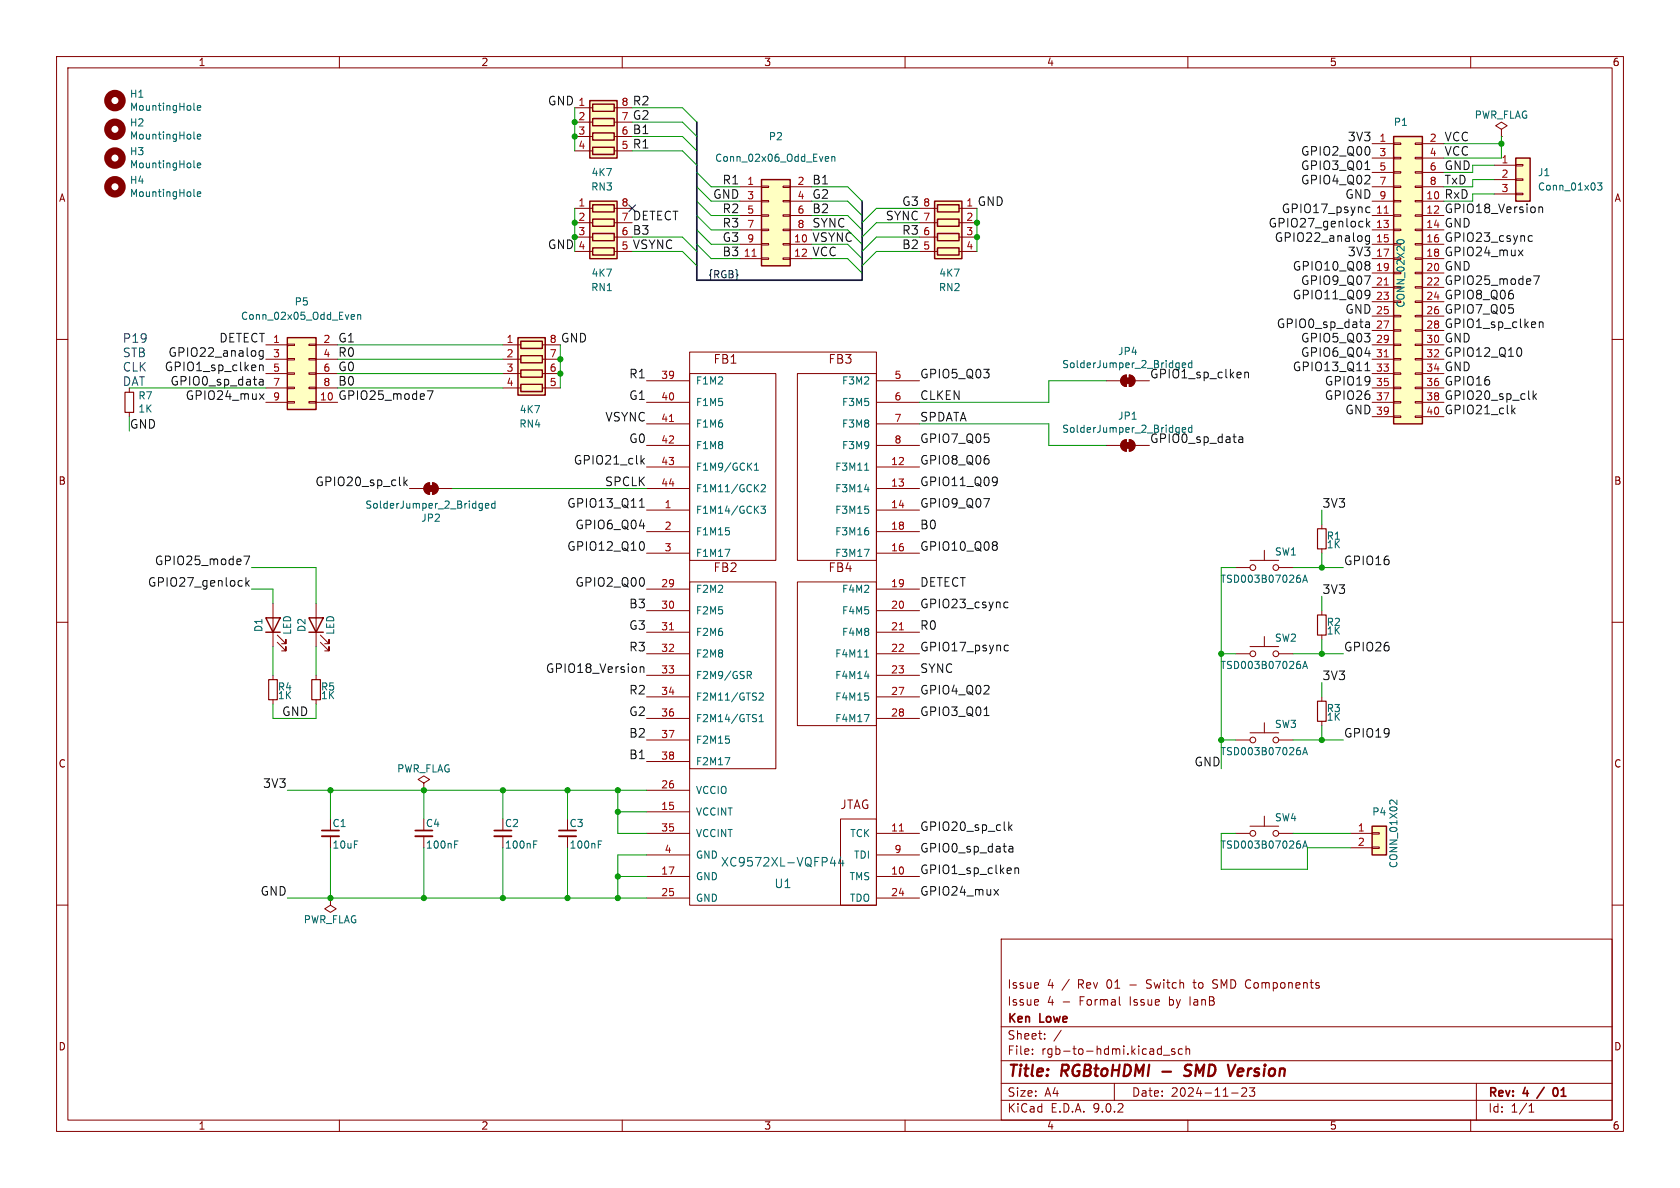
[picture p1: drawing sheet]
<svg xmlns="http://www.w3.org/2000/svg" width="297mm" height="210mm" viewBox="0 0 297 210" stroke-linecap="round" stroke-linejoin="round" font-family="sans-serif">
<g fill="none" stroke="#840000" stroke-width=".18">
<path d="M10 10h277v190h-277zM12 12h273v186h-273zM60 10v2M110 10v2M160 10v2M210 10v2M260 10v2M10 60h2M285 60h2M10 110h2M285 110h2M100.3 147.8v2.1"/>
<path d="M10 160h2M177 166h108v32h-108zM198 177.6l.1 .1M210.9 173.7h.6M214.4 174.6l.6 .1M214.7 173.2l-.3 .3 .1 .3 .2 .1M285 160h2M60 198v2M110 198v2M160 198v2M177 194.5h108M177 191.5h108"/>
<path d="M177 187.5h108M177 181.5h108M182.5 186.3v.1M182.5 185.5v.1M184.7 183.6v.1M184.7 182.8v.1M187.6 182.1l-1.3 2M197 191.5v3M205.2 185.4l.1 .1M205.3 184.9v1.5M205.3 186.3l-.1 .1M205.7 186.5h1.1"/>
<path d="M207.7 185.5l-.4-.1-.2 .2 .1 .2 .5 .2v.3h-.6M209 185.5l-.4-.1-.3 .3v.4l.2 .2h.5M209.7 185.5l.2-.1 .3 .1 .1 .9M209.7 184.9v1.5M210 198v2M217.7 193.2h1.2M219.5 192.4l.6-.1 .2 .1 .1 .3-.9 1.1h.9M220.9 192.3h.9l-.5 .6 .4 .1v.7l-.2 .1h-.4l-.2-.1M260 198v2M261 191.5v6.5M270.3 196.6h.9M270.3 195.5l.4-.4v1.5"/>
</g>
<path d="M98.8 146.8h3.1M273 192.2l-1.3 1.9M275.3 192.4l-.2-.1a.81 .81 0 0 0-.6 .6 .81 .81 0 0 0 .3 .8l.3 .1 .2-.2" fill="none" stroke="#840000" stroke-width=".3"/>
<path d="M205.5 189.4h1.5M210.4 190a.85 .85 0 0 1-1.1 .1M210.4 188.2l-.7 .1a.46 .46 0 0 0-.2 .5 .46 .46 0 0 0 .3 .4l.6 .2M218.4 188.2l-.9 2M219.2 188.9l-.3 .3-.1 .7 .2 .3h.4M219.8 189.4l-1 .1" fill="none" stroke="#840000" stroke-width=".4"/>
<path d="M98.8 147.8h3.1" fill="none" stroke="#840000" stroke-width=".33"/>
<path d="M105.8 149.3h.4M105.8 148.7h.6" fill="none" stroke="#006464" stroke-width=".18"/>
<path d="M104.3 35.6h4.8v10.1h-4.8z" fill="#ffffc2"/>
<path d="M104.3 35.6h4.8v10.1h-4.8zM104.8 36.2h3.8v1.3h-3.8zM104.8 38.7h3.8v1.3h-3.8zM104.8 41.3h3.8v1.2h-3.8zM104.8 43.8h3.8v1.3h-3.8z" fill="none" stroke="#840000" stroke-width=".25"/>
<g fill="none" stroke="#840000" stroke-width=".18">
<path d="M101.6 36.8h3.2M101.6 39.4h3.2M108.6 36.8h3.2M108.6 39.4h3.2M101.6 41.9h3.2M101.6 44.5h3.2M108.6 41.9h3.2M108.6 44.5h3.2M22.9 68.6v.7M22.9 72.9v.8M74.9 138.4l1-.6-1-.6-1 .6 1 .6v1.3M74.9 139.7h.1"/>
<path d="M58.4 147.8v2.1M74.9 147.8v2.1M218.4 147.3h2.6M221 146.1h5.1M223.5 144.3v1.8M226.1 147.3h2.5"/>
<circle cx="221.5" cy="147.3" r=".51"/>
<circle cx="225.6" cy="147.3" r=".51"/>
</g>
<path d="M56.9 146.8h3M73.4 146.8h3.1" fill="none" stroke="#840000" stroke-width=".3"/>
<path d="M56.9 147.8h3M73.4 147.8h3.1" fill="none" stroke="#840000" stroke-width=".33"/>
<path d="M80.4 149.3h.4M80.4 148.7h.6M230.3 149.9l.4-1.2 .4 1.2M230.4 149.6h.6" fill="none" stroke="#006464" stroke-width=".18"/>
<path d="M22.1 69.3h1.5v3.6h-1.5z" fill="none" stroke="#840000" stroke-width=".2"/>
<path d="M242.6 146.1h2.5v5h-2.5z" fill="#ffffc2"/>
<path d="M242.6 146.1h2.5v5h-2.5z" fill="none" stroke="#840000" stroke-width=".25"/>
<path d="M238.8 147.3h3.8M238.8 149.9h3.8M242.6 147.2h1.2v.2h-1.2zM242.6 149.7h1.2v.3h-1.2z" fill="none" stroke="#840000" stroke-width=".18"/>
<path d="M247 141.4v.8l-.9-.8-.4 .1v.5" fill="none" stroke="#006464" stroke-width=".18"/>
<path d="M246.4 24.1h5.1v50.8h-5.1z" fill="#ffffc2"/>
<path d="M246.4 24.1h5.1v50.8h-5.1z" fill="none" stroke="#840000" stroke-width=".25"/>
<g fill="none" stroke="#840000" stroke-width=".18">
<path d="M242.6 25.4h3.8M242.6 27.9h3.8M242.6 30.5h3.8M242.6 33h3.8M242.6 35.6h3.8M242.6 38.1h3.8M246.4 25.3h1.2v.2h-1.2zM246.4 27.8h1.2v.3h-1.2zM246.4 30.4h1.2v.2h-1.2zM246.4 32.9h1.2v.2h-1.2zM246.4 35.4h1.2v.3h-1.2zM246.4 38h1.2v.2h-1.2z"/>
<path d="M250.2 25.3h1.3v.2h-1.3zM250.2 27.8h1.3v.3h-1.3zM250.2 30.4h1.3v.2h-1.3zM250.2 32.9h1.3v.2h-1.3zM250.2 35.4h1.3v.3h-1.3zM250.2 38h1.3v.2h-1.3zM251.5 25.4h3.8M251.5 27.9h3.8M251.5 30.5h3.8M251.5 33h3.8M251.5 35.6h3.8M251.5 38.1h3.8"/>
<path d="M265.4 22.9l1-.7-1-.6-1 .6 1 .7v1.2M265.4 24.1h.1M242.6 40.6h3.8M242.6 43.2h3.8M242.6 45.7h3.8M242.6 48.3h3.8M242.6 50.8h3.8M242.6 53.3h3.8M242.6 55.9h3.8M242.6 58.4h3.8M246.4 40.5h1.2v.3h-1.2zM246.4 43.1h1.2v.2h-1.2z"/>
<path d="M246.4 45.6h1.2v.2h-1.2zM246.4 48.1h1.2v.3h-1.2zM246.4 50.7h1.2v.2h-1.2zM246.4 53.2h1.2v.3h-1.2zM246.4 55.8h1.2v.2h-1.2zM246.4 58.3h1.2v.2h-1.2zM250.2 40.5h1.3v.3h-1.3zM250.2 43.1h1.3v.2h-1.3zM250.2 45.6h1.3v.2h-1.3zM250.2 48.1h1.3v.3h-1.3zM250.2 50.7h1.3v.2h-1.3zM250.2 53.2h1.3v.3h-1.3z"/>
<path d="M250.2 55.8h1.3v.2h-1.3zM250.2 58.3h1.3v.2h-1.3zM251.5 40.6h3.8M251.5 43.2h3.8M251.5 45.7h3.8M251.5 48.3h3.8M251.5 50.8h3.8M251.5 53.3h3.8M251.5 55.9h3.8M251.5 58.4h3.8M114.3 71.1h7.6M114.3 67.3h7.6"/>
<path d="M114.3 74.9h7.6M114.3 78.7h7.6M121.9 62.2h33v97.8h-33zM121.9 66h15.3v33.1h-15.3zM141 66h13.9v33.1h-13.9zM154.9 71.1h7.7M154.9 67.3h7.7M154.9 74.9h7.7M154.9 78.7h7.7M195.6 78.7h2.5M198.4 78l.7-.3v2.1a1.02 1.02 0 0 1-.9-.7 1.02 1.02 0 0 1 .2-1.1zM199.6 77.7a1.02 1.02 0 0 1 1.1 1 1.02 1.02 0 0 1-1.1 1.1z"/>
<path d="M200.7 78.7h2.5M242.6 61h3.8M242.6 63.5h3.8M242.6 66h3.8M242.6 68.6h3.8M242.6 71.1h3.8M242.6 73.7h3.8M246.4 60.8h1.2v.3h-1.2zM246.4 63.4h1.2v.2h-1.2zM246.4 65.9h1.2v.3h-1.2zM246.4 68.5h1.2v.2h-1.2zM246.4 71h1.2v.2h-1.2z"/>
<path d="M246.4 73.5h1.2v.3h-1.2zM250.2 60.8h1.3v.3h-1.3zM250.2 63.4h1.3v.2h-1.3zM250.2 65.9h1.3v.3h-1.3zM250.2 68.5h1.3v.2h-1.3zM250.2 71h1.3v.2h-1.3zM250.2 73.5h1.3v.3h-1.3zM251.5 61h3.8M251.5 63.5h3.8M251.5 66h3.8M251.5 68.6h3.8M251.5 71.1h3.8"/>
<path d="M251.5 73.7h3.8M72.4 86.4h2.5M75.2 85.6l.7-.3v2.1a1.02 1.02 0 0 1-.9-.7 1.02 1.02 0 0 1 .2-1.1zM76.5 85.3a1.02 1.02 0 0 1 1 1.1 1.02 1.02 0 0 1-1 1zM77.5 86.4h2.5M114.3 86.4h7.6M114.3 82.6h7.6M114.3 90.2h7.6M114.3 94h7.6M114.3 97.8h7.6M154.9 86.4h7.7M154.9 82.6h7.7"/>
<path d="M154.9 90.2h7.7M154.9 94h7.7M154.9 97.8h7.7M114.3 104.1h7.6M114.3 108h7.6M114.3 111.8h7.6M114.3 115.6h7.6M114.3 119.4h7.6M121.9 102.9h15.3v33h-15.3zM141 102.9h13.9v25.4h-13.9zM154.9 104.1h7.7M154.9 108h7.7"/>
<path d="M154.9 111.8h7.7M154.9 115.6h7.7M154.9 119.4h7.7M114.3 123.2h7.6M114.3 127h7.6M114.3 130.8h7.6M114.3 134.6h7.6M114.3 139.7h7.6M154.9 123.2h7.7M154.9 127h7.7M233.7 123.2v.8M233.7 127.5v.8"/>
<path d="M114.3 143.5h7.6M114.3 147.3h7.6M114.3 151.1h7.6M114.3 154.9h7.6M114.3 158.8h7.6M148.6 144.8h6.3v15.2h-6.3zM154.9 147.3h7.7M154.9 151.1h7.7M154.9 154.9h7.7M154.9 158.8h7.7"/>
</g>
<path d="M244.7 37.7h.7M244.7 50.4h.7M118.4 74.5h.7M244.7 63.1h.7M118.4 111.3h.7M159 111.3h.7M159 146.9h.7" fill="none" stroke="#a90000" stroke-width=".18"/>
<g fill="none" stroke="#006464" stroke-width=".18">
<path d="M247 42.7a.79 .79 0 0 1 1.2 0M208.1 75.6h.4M208.5 75.6v1M209 76l.6-.1-.1-.3h-.4l-.1 .6M210.7 75.6h-.5l-.1 .6M210.7 75.2v1.2M84.9 89h.4M85.3 89v1l-.3 .3M85.3 89.8h-.4M85.8 89.4l.6-.1v-.3h-.4l-.2 .2 .1 .6h.5M87.5 89h-.4l-.2 .2 .1 .6h.5M87.5 88.6v1.2"/>
<path d="M128.2 97.1h.8l-.5 1.3M133.4 83.1h.7M133.4 82.2l.3-.3v1.2M134.5 89.5h.8l-.4 .5 .4 .1v.5l-.2 .1-.6-.1M134.6 85.8l.5-.1 .2 .3-.8 .9h.8M152.8 97.1h.8l-.5 1.3M152.9 83.1h.7M152.9 86.5h.7M132.1 118.7h.5l.2 .2-.1 .4-.6 .1M132.4 119.4l.4 .6M152.9 116.1h.7M152.9 119.5h.7"/>
<path d="M128.2 133.9h.8l-.5 1.3M134.2 122.6l.5-.1 .2 .4-.7 .9h.7M134.2 127.6h.7M134.2 126.7l.4-.4v1.3M152.8 126.3h.8l-.5 1.3M147.2 151.5l-.4 1.1h1M147.5 152.1v1M148.6 151.5l-.3 1.1h.9M149 152.1v1"/>
</g>
<path d="M232.9 124h1.5v3.5h-1.5z" fill="none" stroke="#840000" stroke-width=".2"/>
<g fill="#840000" stroke="#840000" stroke-width=".18">
<path d="M75.7 85.9h1v1h-1z"/>
<path d="M75.2 85.6l.7-.3v2.1a1.02 1.02 0 0 1-.9-.7 1.02 1.02 0 0 1 .2-1.1z"/>
<path d="M76.5 85.3a1.02 1.02 0 0 1 1 1.1 1.02 1.02 0 0 1-1 1z"/>
<path d="M198.9 78.2h1v1h-1z"/>
<path d="M199.6 77.7a1.02 1.02 0 0 1 1.1 1 1.02 1.02 0 0 1-1.1 1.1z"/>
<path d="M198.4 78l.7-.3v2.1a1.02 1.02 0 0 1-.9-.7 1.02 1.02 0 0 1 .2-1.1z"/>
</g>
<path d="M268 27.9h2.5v7.7h-2.5z" fill="#ffffc2"/>
<path d="M268 27.9h2.5v7.7h-2.5z" fill="none" stroke="#840000" stroke-width=".25"/>
<g fill="none" stroke="#840000" stroke-width=".18">
<path d="M264.2 29.2h3.8M264.2 31.8h3.8M264.2 34.3h3.8M268 29.1h1.2v.2h-1.2zM268 31.6h1.2v.3h-1.2zM268 34.2h1.2v.2h-1.2zM233.7 108v.7M233.7 112.3v.7M218.4 130.8h2.6M221 129.5h5.1M223.5 127.8v1.7M226.1 130.8h2.5"/>
<path d="M88.9 147.8v2.1"/>
<circle cx="221.5" cy="130.8" r=".51"/>
<circle cx="225.6" cy="130.8" r=".51"/>
</g>
<path d="M282.4 32.3h.8l-.4 .5 .3 .1v.6l-.1 .1-.6-.1M230.3 133.4l.4-1.2 .4 1.2M230.4 133.1h.6M94.3 149.3h.5M94.3 148.7h.6" fill="none" stroke="#006464" stroke-width=".18"/>
<path d="M232.9 108.7h1.5v3.6h-1.5z" fill="none" stroke="#840000" stroke-width=".2"/>
<path d="M87.4 146.8h3" fill="none" stroke="#840000" stroke-width=".3"/>
<path d="M87.4 147.8h3" fill="none" stroke="#840000" stroke-width=".33"/>
<path d="M165.2 35.6h4.9v10.1h-4.9z" fill="#ffffc2"/>
<path d="M165.2 35.6h4.9v10.1h-4.9zM165.7 36.2h3.8v1.3h-3.8zM165.7 38.7h3.8v1.3h-3.8zM165.7 41.3h3.8v1.2h-3.8zM165.7 43.8h3.8v1.3h-3.8z" fill="none" stroke="#840000" stroke-width=".25"/>
<path d="M162.6 36.8h3.1M162.6 39.4h3.1M169.5 36.8h3.2M169.5 39.4h3.2M162.6 41.9h3.1M162.6 44.5h3.1M169.5 41.9h3.2M169.5 44.5h3.2" fill="none" stroke="#840000" stroke-width=".18"/>
<path d="M91.6 59.7h4.8v10.2h-4.8z" fill="#ffffc2"/>
<path d="M91.6 59.7h4.8v10.2h-4.8zM92.1 60.3h3.8v1.3h-3.8zM92.1 62.9h3.8v1.2h-3.8zM92.1 65.4h3.8v1.3h-3.8zM92.1 67.9h3.8v1.3h-3.8z" fill="none" stroke="#840000" stroke-width=".25"/>
<path d="M88.9 61h3.2M88.9 63.5h3.2M88.9 66h3.2M88.9 68.6h3.2M95.9 61h3.2M95.9 63.5h3.2M95.9 66h3.2M95.9 68.6h3.2M195.6 67.3h2.5M198.4 66.6l.7-.3v2a1.02 1.02 0 0 1-.9-.6 1.02 1.02 0 0 1 .2-1.1zM199.6 66.3a1.02 1.02 0 0 1 1.1 1 1.02 1.02 0 0 1-1.1 1zM200.7 67.3h2.5" fill="none" stroke="#840000" stroke-width=".18"/>
<g fill="#840000" stroke="#840000" stroke-width=".18">
<path d="M198.9 66.8h1v1h-1z"/>
<path d="M199.6 66.3a1.02 1.02 0 0 1 1.1 1 1.02 1.02 0 0 1-1.1 1z"/>
<path d="M198.4 66.6l.7-.3v2a1.02 1.02 0 0 1-.9-.6 1.02 1.02 0 0 1 .2-1.1z"/>
</g>
<path d="M208.1 64.1l.4 .1M208.5 64.1v1.1M209 64.6l.6-.2-.1-.2h-.4l-.1 .6M210.7 64.2h-.5l-.1 .6M210.7 63.7v1.3" fill="none" stroke="#006464" stroke-width=".18"/>
<path d="M104.3 17.8h4.8v10.1h-4.8z" fill="#ffffc2"/>
<path d="M104.3 17.8h4.8v10.1h-4.8zM104.8 18.4h3.8v1.3h-3.8zM104.8 21h3.8v1.2h-3.8zM104.8 23.5h3.8v1.3h-3.8zM104.8 26h3.8v1.3h-3.8z" fill="none" stroke="#840000" stroke-width=".25"/>
<g fill="none" stroke="#840000" stroke-width=".18">
<path d="M101.6 19.1h3.2M108.6 19.1h3.2M101.6 21.6h3.2M101.6 24.1h3.2M101.6 26.7h3.2M108.6 21.6h3.2M108.6 24.1h3.2M108.6 26.7h3.2M221 99.1h5.1M223.5 97.3v1.8M233.7 92.7v.8M233.7 97v.8"/>
<path d="M218.4 100.3h2.6M226.1 100.3h2.5M58.4 158.8v1.2l1 .7-1 .6-1-.6 1-.7M58.4 158.8h.1"/>
<circle cx="221.5" cy="100.3" r=".51"/>
<circle cx="225.6" cy="100.3" r=".51"/>
</g>
<path d="M232.9 93.5h1.5v3.5h-1.5z" fill="none" stroke="#840000" stroke-width=".2"/>
<path d="M230.3 102.9l.4-1.2 .4 1.2M230.4 102.6h.6" fill="none" stroke="#006464" stroke-width=".18"/>
<path d="M50.8 59.7h5.1v12.7h-5.1z" fill="#ffffc2"/>
<path d="M50.8 59.7h5.1v12.7h-5.1zM47 109.2h2.5l-1.2 2.6zM47 111.8h2.5M54.6 109.2h2.5l-1.2 2.6zM54.6 111.8h2.5" fill="none" stroke="#840000" stroke-width=".25"/>
<g fill="none" stroke="#840000" stroke-width=".18">
<path d="M47 61h3.8M47 63.5h3.8M47 66h3.8M47 68.6h3.8M47 71.1h3.8M50.8 60.8h1.3v.3h-1.3zM50.8 63.4h1.3v.2h-1.3zM50.8 65.9h1.3v.3h-1.3zM50.8 68.5h1.3v.2h-1.3zM50.8 71h1.3v.2h-1.3zM54.6 60.8h1.3v.3h-1.3zM54.6 63.4h1.3v.2h-1.3z"/>
<path d="M54.6 65.9h1.3v.3h-1.3zM54.6 68.5h1.3v.2h-1.3zM54.6 71h1.3v.2h-1.3zM55.9 61h3.8M55.9 63.5h3.8M55.9 66h3.8M55.9 68.6h3.8M55.9 71.1h3.8M48.3 106.7v7.6M48.3 119.4v.7M49 113.5l1.5 1.6v-.8v.8h-.7M49 112.3l1.5 1.5v-.8v.8h-.7"/>
<path d="M55.9 106.7v7.6M55.9 119.4v.7M56.6 113.5l1.6 1.6v-.8v.8h-.8M56.6 112.3l1.6 1.5v-.8v.8h-.8M218.4 115.6h2.6M221 114.3h5.1M223.5 112.5v1.8M226.1 115.6h2.5M48.3 123.7v.8M55.9 123.7v.8"/>
<circle cx="221.5" cy="115.6" r=".51"/>
<circle cx="225.6" cy="115.6" r=".51"/>
</g>
<g fill="none" stroke="#006464" stroke-width=".18">
<path d="M34.3 19.3l.2 .2M34.9 19.1l.6-.1-.1-.3h-.3l-.2 .1v.6h.5M34.3 29.5l.2 .2M34.3 24.4l.2 .2M34.3 34.6l.2 .1M34.9 29.2l.6-.1-.1-.2-.3-.1-.2 .2v.6h.5M34.9 24.2l.6-.2-.1-.2-.3-.1-.2 .2v.6h.5M34.9 34.3l.6-.1-.1-.2-.3-.1-.2 .2v.6h.5M62.3 55.6l.3 .1 .1 .2-.6 .1M62.6 56.4l-.3 .1M63.2 55.7l.2-.1 .3 .1 .1 .8M63.2 55.6v.9"/>
<path d="M230.3 118.2l.4-1.3 .4 1.3M230.4 117.8h.6"/>
</g>
<g fill="none" stroke="#840000" stroke-width="1.3">
<circle cx="20.3" cy="17.8" r="1.27"/>
<circle cx="20.3" cy="27.9" r="1.27"/>
<circle cx="20.3" cy="22.9" r="1.27"/>
<circle cx="20.3" cy="33" r="1.27"/>
</g>
<path d="M47.5 120.1h1.5v3.6h-1.5zM55.1 120.1h1.5v3.6h-1.5z" fill="none" stroke="#840000" stroke-width=".2"/>
<path d="M134.6 31.8h5.1v15.2h-5.1z" fill="#ffffc2"/>
<path d="M134.6 31.8h5.1v15.2h-5.1z" fill="none" stroke="#840000" stroke-width=".25"/>
<g fill="none" stroke="#840000" stroke-width=".18">
<path d="M130.8 33h3.8M130.8 35.6h3.8M130.8 38.1h3.8M134.6 32.9h1.3v.2h-1.3zM134.6 35.4h1.3v.3h-1.3zM134.6 38h1.3v.2h-1.3zM138.4 32.9h1.3v.2h-1.3zM138.4 35.4h1.3v.3h-1.3zM138.4 38h1.3v.2h-1.3zM139.7 33h3.8M139.7 35.6h3.8M139.7 38.1h3.8"/>
<path d="M130.8 40.6h3.8M130.8 43.2h3.8M130.8 45.7h3.8M134.6 40.5h1.3v.3h-1.3zM134.6 43.1h1.3v.2h-1.3zM134.6 45.6h1.3v.2h-1.3zM138.4 40.5h1.3v.3h-1.3zM138.4 43.1h1.3v.2h-1.3zM138.4 45.6h1.3v.2h-1.3zM139.7 40.6h3.8M139.7 43.2h3.8M139.7 45.7h3.8"/>
</g>
<path d="M133 45.3h.7" fill="none" stroke="#a90000" stroke-width=".18"/>
<path d="M146.1 27.7h.3l.1 .3-.6 .1M146.4 28.5h-.3M147 27.8l.2-.1h.3l.1 .8M147 27.7v.8" fill="none" stroke="#006464" stroke-width=".18"/>
<g fill="none" stroke="#0f0f0f" stroke-width=".18">
<path d="M241.3 30h.9M241.6 38.6v1.5M241.6 37.5h.6M241.6 36.6h.6M241.7 39.6l.5 .5M242.2 39.1l-.6 .6M272.1 36.7l.2-.1h.3l.1 1M272.1 36.6v1M241.5 57h.5l.1 .9M241.5 57.8h.6M241.5 43.1l.1 .1M241.9 46.2l.3 .3-.3 .4 .2 .1 .1 .5-.3 .3"/>
<path d="M242.1 51.5a1.28 1.28 0 0 1-.1 1.2M242.1 41.7v1.2l-.3 .3M242.1 57.3l-.6 .1M242.1 41.7h-.4l-.3 .2v.5l.1 .2h.6M242.2 52l-.3 .3M268.4 44.2l.8 1M269.2 44.2l-.8 1M270.2 42.5l.3 .2 .4-.1M270.9 41.7h-.4l-.3 .1M271.1 48.8h1l-.6 1.5M272.1 57l.3-.1 .3 .1 .1 .9M272.1 56.9v1"/>
<path d="M45.9 64.7l.2-.2 .4 .1v.9M45.9 67.1h.6v1M45.9 68h.6M45.9 64.5v1M45.9 69.6l.8 1M46.5 62v1.2l-.3 .3-.3-.1M46.5 67.4l-.6 .2M46.5 62h-.4l-.3 .3v.4l.1 .2h.6M46.7 69.6l-.8 1M75.5 69.1h1.1l-.7 1.5M219 77.3h.6l.1 .9M219 78.2h.7"/>
<path d="M219.7 77.6l-.7 .1M220.1 65.8v1M220.1 65.9l.2-.1 .3 .1 .1 .9M241.3 65.5h.9M241.6 64.2l.1-.2v1.5M267.4 72.6l.5 .6M267.9 72.1l-.6 .6M268.7 61.5a.95 .95 0 0 1 0 1.5M271 69.1v1.5M271.2 70l.4 .6M271.6 69.6l-.6 .6M43.1 98.3h1l-.6 1.5"/>
<path d="M71.4 84.3v1.6M71.6 85.3l.4 .6M72 84.8l-.6 .6M113 89.7h.9M113.3 88.4l.2-.3v1.6M113.5 81.5l.4 .5M113.7 95.8l.2 .5-.2 .9M113.9 81l-.6 .6M173.9 88.1h1l-.6 1.6M176 84.3l.2 .2a1.24 1.24 0 0 1-.2 1.3M176 95.8l.3 .2-.3 .4 .2 .2 .1 .4-.3 .3M176.3 85l-.3 .3"/>
<path d="M43.5 102.1v1.5M43.6 103.1l.5 .5M44.1 102.6l-.6 .6M113.2 117.9v1M113.2 118l.2-.1h.4v1M177.5 107.3l.3 .1h.4M177.6 114.9l.2 .2 .5-.1M178.2 106.5l-.4-.1-.3 .2M178.3 114.1l-.5-.1-.2 .2M174 126.5h.9M175.7 157.2l.8 1M176.5 157.2l-.8 1"/>
<path d="M178.3 145.3v1.5M178.4 149.7h.6l.1 .9M178.4 150.6h.7M178.5 146.2l.4 .6M178.9 145.8l-.6 .6M179.1 150l-.7 .1M179.4 153.4v1M179.4 153.6l.2-.2 .4 .1 .1 .9"/>
</g>
<path d="M123.2 21.6v27.9h29.2v-13.9" fill="none" stroke="#000084" stroke-width=".3"/>
<g fill="none" stroke="#009600" stroke-width=".18">
<path d="M101.6 19.1v7.6M111.8 19.1h8.8l2.6 2.5M101.6 36.8v5.1M111.8 21.6h8.8l2.6 2.5M111.8 24.1h8.8l2.6 2.6M111.8 26.7h8.8l2.6 2.5M123.2 38.1l2.5 2.5h5.1M123.2 35.6l2.5 2.5h5.1M123.2 33l2.5 2.6h5.1M123.2 30.5l2.5 2.5h5.1M143.5 38.1h6.4l2.5 2.5M143.5 35.6h6.4l2.5 2.5"/>
<path d="M143.5 33h6.4l2.5 2.6M162.6 39.4h-7.7l-2.5 2.5M162.6 36.8h-7.7l-2.5 2.6M172.7 36.8v7.7M255.3 25.4h10.1M255.3 30.5h5M260.3 29.2h3.9M264.2 34.3h-3.9v1.3h-5M264.2 31.8h-3.9v1.2h-5M265.4 24.1v3.8h-10.1M111.8 44.5h8.8l2.6 2.5M111.8 41.9h8.8l2.6 2.6"/>
<path d="M123.2 40.6l2.5 2.6h5.1M123.2 43.2l2.5 2.5h5.1M143.5 40.6h6.4l2.5 2.6M143.5 43.2h6.4l2.5 2.5M143.5 45.7h6.4l2.5 2.6M162.6 44.5h-7.7l-2.5 2.5M162.6 41.9h-7.7l-2.5 2.6M22.9 68.6h24.1M59.7 61h29.2M59.7 63.5h29.2M59.7 68.6h29.2M59.7 66h29.2"/>
<path d="M99.1 61v7.6M162.6 74.9h22.8v3.8h10.2M195.6 67.3h-10.2v3.8h-22.8M80 86.4h34.3M233.7 90.2v2.5M233.7 97.8v2.5M44.4 104.1h3.9v2.6M44.4 100.3h11.5v6.4M48.3 114.3v5.1M55.9 114.3v5.1M215.9 115.6h2.5M218.4 100.3h-2.5v35.6"/>
<path d="M228.6 115.6h8.9M228.6 100.3h8.9M233.7 105.4v2.6M233.7 113v2.6M48.3 124.5v2.5h7.6v-2.5M50.8 139.7h63.5M58.4 139.7v5.1M74.9 139.7v5.1M88.9 139.7v5.1M100.3 139.7v5.1M109.2 139.7v7.6h5.1M215.9 130.8h2.5"/>
<path d="M228.6 130.8h8.9M233.7 120.7v2.5M233.7 128.3v2.5M50.8 158.8h63.5M58.4 149.9v8.9M74.9 149.9v8.9M88.9 149.9v8.9M100.3 149.9v8.9M109.2 143.5h5.1M109.2 154.9h5.1M114.3 151.1h-5.1v7.7M218.4 147.3h-2.5v6.4h15.2v-3.8h7.7"/>
<path d="M228.6 147.3h10.2"/>
</g>
<path d="M111.2 36.2l1.2 1.2M112.4 36.2l-1.2 1.2" fill="none" stroke="#000084" stroke-width=".18"/>
<g fill="#009600" stroke="#009600" stroke-width=".18">
<circle cx="88.9" cy="158.8" r=".46"/>
<circle cx="58.4" cy="158.8" r=".46"/>
<circle cx="58.4" cy="139.7" r=".46"/>
<circle cx="74.9" cy="158.8" r=".46"/>
<circle cx="99.1" cy="66" r=".46"/>
<circle cx="101.6" cy="41.9" r=".46"/>
<circle cx="99.1" cy="63.5" r=".46"/>
<circle cx="101.6" cy="21.6" r=".46"/>
<circle cx="101.6" cy="24.1" r=".46"/>
<circle cx="101.6" cy="39.4" r=".46"/>
<circle cx="88.9" cy="139.7" r=".46"/>
<circle cx="74.9" cy="139.7" r=".46"/>
<circle cx="100.3" cy="139.7" r=".46"/>
<circle cx="109.2" cy="154.9" r=".46"/>
<circle cx="109.2" cy="158.8" r=".46"/>
<circle cx="100.3" cy="158.8" r=".46"/>
<circle cx="109.2" cy="143.5" r=".46"/>
<circle cx="109.2" cy="139.7" r=".46"/>
<circle cx="172.7" cy="39.4" r=".46"/>
<circle cx="172.7" cy="41.9" r=".46"/>
<circle cx="233.7" cy="130.8" r=".46"/>
<circle cx="215.9" cy="115.6" r=".46"/>
<circle cx="215.9" cy="130.8" r=".46"/>
<circle cx="233.7" cy="115.6" r=".46"/>
<circle cx="265.4" cy="25.4" r=".46"/>
<circle cx="233.7" cy="100.3" r=".46"/>
</g>
<g font-size="2.8" fill="#840000">
<text x="178" y="190.9">Title:</text>
<text x="187.7" y="190.9">RGBtoHDMI</text>
<text x="211.1" y="190.9">SMD</text>
<text x="219.6" y="190.9">Version</text>
</g>
<g font-size="2.1" fill="#0f0f0f">
<text x="96.8" y="18.7">GND</text>
<text x="111.8" y="21.3">G2</text>
<text x="111.8" y="18.7">R2</text>
<text x="111.8" y="23.8">B1</text>
<text x="111.8" y="26.4">R1</text>
<text x="229.9" y="27.6">GPIO2_Q00</text>
<text x="238.2" y="25.1">3V3</text>
<text x="255.3" y="27.6">VCC</text>
<text x="255.3" y="25.1">VCC</text>
<text x="126" y="35.2">GND</text>
<text x="127.7" y="32.7">R1</text>
<text x="143.5" y="32.7">B1</text>
<text x="143.5" y="35.2">G2</text>
<text x="229.9" y="30.2">GPIO3_Q01</text>
<text x="229.9" y="32.7">GPIO4_Q02</text>
<text x="237.8" y="35.2">GND</text>
<text x="255.3" y="32.7">TxD</text>
<text x="255.3" y="35.2">RxD</text>
<text x="111.8" y="39.1">DETECT</text>
<text x="111.8" y="41.6">B3</text>
<text x="127.7" y="37.8">R2</text>
<text x="127.7" y="40.3">R3</text>
<text x="143.5" y="40.3">SYNC</text>
<text x="143.5" y="37.8">B2</text>
<text x="156.5" y="39.1">SYNC</text>
<text x="159.4" y="41.6">R3</text>
<text x="159.4" y="36.5">G3</text>
<text x="172.7" y="36.5">GND</text>
<text x="224.2" y="40.3">GPIO27_genlock</text>
<text x="226.5" y="37.8">GPIO17_psync</text>
<text x="255.3" y="40.3">GND</text>
<text x="255.3" y="37.8">GPIO18_Version</text>
<text x="111.8" y="44.1">VSYNC</text>
<text x="127.7" y="42.9">G3</text>
<text x="127.7" y="45.4">B3</text>
<text x="143.5" y="42.9">VSYNC</text>
<text x="143.5" y="45.4">VCC</text>
<text x="159.4" y="44.1">B2</text>
<text x="225.3" y="42.9">GPIO22_analog</text>
<text x="228.5" y="47.9">GPIO10_Q08</text>
<text x="238.2" y="45.4">3V3</text>
<text x="255.3" y="47.9">GND</text>
<text x="255.3" y="42.9">GPIO23_csync</text>
<text x="255.3" y="45.4">GPIO24_mux</text>
<text x="228.5" y="53">GPIO11_Q09</text>
<text x="229.9" y="50.5">GPIO9_Q07</text>
<text x="255.3" y="53">GPIO8_Q06</text>
<text x="255.3" y="50.5">GPIO25_mode7</text>
<text x="225.7" y="58.1">GPIO0_sp_data</text>
<text x="237.8" y="55.6">GND</text>
<text x="255.3" y="58.1">GPIO1_sp_clken</text>
<text x="255.3" y="55.6">GPIO7_Q05</text>
<text x="29.1" y="65.7">GPIO1_sp_clken</text>
<text x="29.7" y="63.2">GPIO22_analog</text>
<text x="38.7" y="60.6">DETECT</text>
<text x="59.7" y="60.6">G1</text>
<text x="59.7" y="63.2">R0</text>
<text x="59.7" y="65.7">G0</text>
<text x="99.1" y="60.6">GND</text>
<text x="228.5" y="65.7">GPIO13_Q11</text>
<text x="229.9" y="63.2">GPIO6_Q04</text>
<text x="229.9" y="60.6">GPIO5_Q03</text>
<text x="255.3" y="63.2">GPIO12_Q10</text>
<text x="255.3" y="65.7">GND</text>
<text x="255.3" y="60.6">GND</text>
<text x="30.1" y="68.3">GPIO0_sp_data</text>
<text x="32.8" y="70.8">GPIO24_mux</text>
<text x="59.7" y="68.3">B0</text>
<text x="59.7" y="70.8">GPIO25_mode7</text>
<text x="111.2" y="67">R1</text>
<text x="111.2" y="70.8">G1</text>
<text x="162.6" y="67">GPIO5_Q03</text>
<text x="162.6" y="70.8">CLKEN</text>
<text x="203.2" y="67">GPIO1_sp_clken</text>
<text x="234.1" y="70.8">GPIO26</text>
<text x="234.1" y="68.3">GPIO19</text>
<text x="255.3" y="68.3">GPIO16</text>
<text x="255.3" y="70.8">GPIO20_sp_clk</text>
<text x="107" y="74.6">VSYNC</text>
<text x="162.6" y="74.6">SPDATA</text>
<text x="237.8" y="73.3">GND</text>
<text x="255.3" y="73.3">GPIO21_clk</text>
<text x="101.4" y="82.2">GPIO21_clk</text>
<text x="111.2" y="78.4">G0</text>
<text x="162.6" y="78.4">GPIO7_Q05</text>
<text x="162.6" y="82.2">GPIO8_Q06</text>
<text x="203.2" y="78.4">GPIO0_sp_data</text>
<text x="55.7" y="86">GPIO20_sp_clk</text>
<text x="100.2" y="89.9">GPIO13_Q11</text>
<text x="106.9" y="86">SPCLK</text>
<text x="162.6" y="86">GPIO11_Q09</text>
<text x="162.6" y="89.9">GPIO9_Q07</text>
<text x="233.7" y="89.9">3V3</text>
<text x="101.7" y="93.7">GPIO6_Q04</text>
<text x="162.6" y="93.7">B0</text>
<text x="27.3" y="100">GPIO25_mode7</text>
<text x="100.2" y="97.5">GPIO12_Q10</text>
<text x="162.6" y="97.5">GPIO10_Q08</text>
<text x="237.5" y="100">GPIO16</text>
<text x="26.1" y="103.8">GPIO27_genlock</text>
<text x="101.7" y="103.8">GPIO2_Q00</text>
<text x="111.2" y="107.6">B3</text>
<text x="162.6" y="107.6">GPIO23_csync</text>
<text x="162.6" y="103.8">DETECT</text>
<text x="233.7" y="105.1">3V3</text>
<text x="111.2" y="111.4">G3</text>
<text x="162.6" y="111.4">R0</text>
<text x="96.4" y="119.1">GPIO18_Version</text>
<text x="111.2" y="115.3">R3</text>
<text x="162.6" y="119.1">SYNC</text>
<text x="162.6" y="115.3">GPIO17_psync</text>
<text x="237.5" y="115.3">GPIO26</text>
<text x="111.2" y="122.9">R2</text>
<text x="162.6" y="122.9">GPIO4_Q02</text>
<text x="233.7" y="120.3">3V3</text>
<text x="49.8" y="126.7">GND</text>
<text x="111.2" y="126.7">G2</text>
<text x="111.2" y="130.5">B2</text>
<text x="162.6" y="126.7">GPIO3_Q01</text>
<text x="237.5" y="130.5">GPIO19</text>
<text x="111.2" y="134.3">B1</text>
<text x="211.1" y="135.6">GND</text>
<text x="46.4" y="139.4">3V3</text>
<text x="162.6" y="147">GPIO20_sp_clk</text>
<text x="162.6" y="154.6">GPIO1_sp_clken</text>
<text x="162.6" y="150.8">GPIO0_sp_data</text>
<text x="46" y="158.4">GND</text>
<text x="162.6" y="158.4">GPIO24_mux</text>
</g>
<g font-size="2.1" fill="#009600">
<text x="255.3" y="30.2">GND</text>
<text x="96.8" y="44.1">GND</text>
<text x="22.9" y="75.9">GND</text>
</g>
<g font-size="2.1" fill="#0000c2">
<text x="21.6" y="65.8">CLK</text>
<text x="21.6" y="63.3">STB</text>
<text x="21.6" y="60.7">P19</text>
<text x="21.6" y="68.3">DAT</text>
</g>
<g font-size="2.1" fill="#840000">
<text x="126.1" y="64.5">FB1</text>
<text x="146.4" y="64.5">FB3</text>
<text x="126.1" y="101.3">FB2</text>
<text x="146.4" y="101.3">FB4</text>
<text x="148.5" y="143.2">JTAG</text>
<text x="178" y="178">Issue</text>
<text x="178" y="175">Issue</text>
<text x="185.1" y="178">4</text>
<text x="185.1" y="175">4</text>
<text x="187.8" y="178">-</text>
<text x="187.8" y="175">/</text>
<text x="190.7" y="175">Rev</text>
<text x="191" y="178">Formal</text>
<text x="195.9" y="175">01</text>
<text x="200" y="178">Issue</text>
<text x="200.1" y="175">-</text>
<text x="203.2" y="175">Switch</text>
<text x="207.1" y="178">by</text>
<text x="210.9" y="178">IanB</text>
<text x="211.7" y="175">to</text>
<text x="215.3" y="175">SMD Components</text>
<text x="178" y="184">Sheet:</text>
<text x="178" y="181.2">Ken</text>
<text x="183.9" y="181.2">Lowe</text>
<text x="178" y="186.7">File:</text>
<text x="184.1" y="186.7">rgb-to-hdmi.kicad_sch</text>
<text x="178" y="196.9">KiCad</text>
<text x="178" y="194.1">Size:</text>
<text x="184.7" y="194.1">A4</text>
<text x="185.7" y="196.9">E.D.A.</text>
<text x="193.3" y="196.9">9.0.2</text>
<text x="200" y="194.1">Date:</text>
<text x="207" y="194.1">2024-11-23</text>
<text x="263" y="194.3">Rev:</text>
<text x="263" y="196.9">Id:</text>
<text x="267.1" y="196.9">1/1</text>
<text x="269.4" y="194.3">4</text>
<text x="275.9" y="194.3">01</text>
</g>
<g font-size="2.1" fill="#006464">
<text x="127.4" y="153.4">XC9572XL-VQFP44</text>
<text x="136.8" y="157.2">U1</text>
</g>
<g font-size="1.8" fill="#840000">
<text x="35" y="11.9">1</text>
<text x="85" y="11.9">2</text>
<text x="135" y="11.9">3</text>
<text x="185" y="11.9">4</text>
<text x="235" y="11.9">5</text>
<text x="285" y="11.9">6</text>
<text x="10.3" y="35.9">A</text>
<text x="285.3" y="35.9">A</text>
<text x="10.3" y="85.9">B</text>
<text x="285.3" y="85.9">B</text>
<text x="10.3" y="135.9">C</text>
<text x="285.3" y="135.9">C</text>
<text x="10.3" y="185.9">D</text>
<text x="285.3" y="185.9">D</text>
<text x="35" y="199.9">1</text>
<text x="85" y="199.9">2</text>
<text x="135" y="199.9">3</text>
<text x="185" y="199.9">4</text>
<text x="235" y="199.9">5</text>
<text x="285" y="199.9">6</text>
</g>
<g font-size="1.8" fill="#006464">
<text x="22.9" y="17.5">H1</text>
<text x="22.9" y="19.8">MountingHole</text>
<text x="22.9" y="22.6">H2</text>
<text x="246.3" y="22.5">P1</text>
<text x="260.6" y="21.2">PWR_FLAG</text>
<text x="22.9" y="27.6">H3</text>
<text x="22.9" y="29.9">MountingHole</text>
<text x="22.9" y="24.9">MountingHole</text>
<text x="126.3" y="28.8">Conn_02x06_Odd_Even</text>
<text x="135.8" y="25">P2</text>
<text x="22.9" y="32.7">H4</text>
<text x="22.9" y="35">MountingHole</text>
<text x="104.4" y="33.9">RN3</text>
<text x="104.5" y="31.3">4K7</text>
<text x="271.8" y="31.3">J1</text>
<text x="271.8" y="33.9">Conn_01x03</text>
<text x="104.4" y="51.7">RN1</text>
<text x="104.5" y="49.1">4K7</text>
<text x="165.9" y="51.7">RN2</text>
<text x="165.9" y="49.1">4K7</text>
<text x="42.5" y="56.7">Conn_02x05_Odd_Even</text>
<text x="52" y="54.2">P5</text>
<text x="248.5" y="54.5" transform="rotate(-90 248.5 54.5)">CONN_02X20</text>
<text x="187.7" y="65.3">SolderJumper_2_Bridged</text>
<text x="197.6" y="63">JP4</text>
<text x="24.4" y="70.8">R7</text>
<text x="122.9" y="68.2">F1M2</text>
<text x="122.9" y="72">F1M5</text>
<text x="148.8" y="68.2">F3M2</text>
<text x="148.8" y="72">F3M5</text>
<text x="24.4" y="73.1">1K</text>
<text x="91.7" y="75.8">RN4</text>
<text x="91.8" y="73.3">4K7</text>
<text x="122.9" y="75.8">F1M6</text>
<text x="148.8" y="75.8">F3M8</text>
<text x="187.7" y="76.7">SolderJumper_2_Bridged</text>
<text x="197.6" y="74.4">JP1</text>
<text x="122.9" y="79.6">F1M8</text>
<text x="122.9" y="83.4">F1M9/GCK1</text>
<text x="147.6" y="83.4">F3M11</text>
<text x="148.8" y="79.6">F3M9</text>
<text x="122.9" y="87.2">F1M11/GCK2</text>
<text x="147.6" y="87.2">F3M14</text>
<text x="64.5" y="90.1">SolderJumper_2_Bridged</text>
<text x="74.4" y="92.4">JP2</text>
<text x="122.9" y="91">F1M14/GCK3</text>
<text x="122.9" y="94.8">F1M15</text>
<text x="147.6" y="91">F3M15</text>
<text x="147.6" y="94.8">F3M16</text>
<text x="234.5" y="95.6">R1</text>
<text x="122.9" y="98.7">F1M17</text>
<text x="147.6" y="98.7">F3M17</text>
<text x="225.3" y="98.4">SW1</text>
<text x="234.5" y="97.1">1K</text>
<text x="122.9" y="105">F2M2</text>
<text x="148.8" y="105">F4M2</text>
<text x="215.7" y="103.2">TSD003B07026A</text>
<text x="46.6" y="111.8" transform="rotate(-90 46.6 111.8)">D1</text>
<text x="51.7" y="112.3" transform="rotate(-90 51.7 112.3)">LED</text>
<text x="54.2" y="111.8" transform="rotate(-90 54.2 111.8)">D2</text>
<text x="59.3" y="112.3" transform="rotate(-90 59.3 112.3)">LED</text>
<text x="122.9" y="108.8">F2M5</text>
<text x="122.9" y="112.6">F2M6</text>
<text x="148.8" y="108.8">F4M5</text>
<text x="148.8" y="112.6">F4M8</text>
<text x="225.3" y="113.6">SW2</text>
<text x="234.5" y="110.8">R2</text>
<text x="234.5" y="112.4">1K</text>
<text x="122.9" y="116.4">F2M8</text>
<text x="147.6" y="116.4">F4M11</text>
<text x="215.7" y="118.5">TSD003B07026A</text>
<text x="49" y="122.3">R4</text>
<text x="49" y="123.8">1K</text>
<text x="56.7" y="122.3">R5</text>
<text x="56.7" y="123.8">1K</text>
<text x="122.9" y="120.2">F2M9/GSR</text>
<text x="122.9" y="124.1">F2M11/GTS2</text>
<text x="147.6" y="120.2">F4M14</text>
<text x="147.6" y="124.1">F4M15</text>
<text x="122.9" y="127.9">F2M14/GTS1</text>
<text x="122.9" y="131.7">F2M15</text>
<text x="147.6" y="127.9">F4M17</text>
<text x="225.3" y="128.9">SW3</text>
<text x="234.5" y="126.1">R3</text>
<text x="234.5" y="127.6">1K</text>
<text x="70.1" y="136.8">PWR_FLAG</text>
<text x="122.9" y="135.5">F2M17</text>
<text x="215.7" y="133.7">TSD003B07026A</text>
<text x="122.9" y="140.6">VCCIO</text>
<text x="58.7" y="146.4">C1</text>
<text x="75.2" y="146.4">C4</text>
<text x="89.2" y="146.4">C2</text>
<text x="100.6" y="146.4">C3</text>
<text x="122.9" y="144.4">VCCINT</text>
<text x="122.9" y="148.2">VCCINT</text>
<text x="150.2" y="148.2">TCK</text>
<text x="225.3" y="145.4">SW4</text>
<text x="242.5" y="144.4">P4</text>
<text x="58.7" y="150.2">10uF</text>
<text x="75.2" y="150.2">100nF</text>
<text x="89.2" y="150.2">100nF</text>
<text x="100.6" y="150.2">100nF</text>
<text x="122.9" y="152">GND</text>
<text x="122.9" y="155.8">GND</text>
<text x="150.1" y="155.8">TMS</text>
<text x="150.9" y="152">TDI</text>
<text x="215.7" y="150.2">TSD003B07026A</text>
<text x="247.2" y="153.6" transform="rotate(-90 247.2 153.6)">CONN_01X02</text>
<text x="122.9" y="159.6">GND</text>
<text x="150.2" y="159.6">TDO</text>
<text x="53.6" y="163.4">PWR_FLAG</text>
</g>
<g font-size="1.8" fill="#a90000">
<text x="102.2" y="18.8">1</text>
<text x="102.2" y="21.3">2</text>
<text x="102.2" y="23.9">3</text>
<text x="109.8" y="18.8">8</text>
<text x="109.8" y="21.3">7</text>
<text x="109.8" y="23.9">6</text>
<text x="102.2" y="26.4">4</text>
<text x="109.8" y="26.4">5</text>
<text x="243.8" y="25.1">1</text>
<text x="243.8" y="27.7">3</text>
<text x="252.7" y="25.1">2</text>
<text x="252.7" y="27.7">4</text>
<text x="265.4" y="29">1</text>
<text x="132" y="32.8">1</text>
<text x="132" y="35.3">3</text>
<text x="140.9" y="32.8">2</text>
<text x="140.9" y="35.3">4</text>
<text x="243.8" y="30.2">5</text>
<text x="243.8" y="32.8">7</text>
<text x="243.8" y="35.3">9</text>
<text x="252.1" y="35.3">10</text>
<text x="252.7" y="30.2">6</text>
<text x="252.7" y="32.8">8</text>
<text x="265.4" y="31.5">2</text>
<text x="265.4" y="34">3</text>
<text x="102.2" y="36.6">1</text>
<text x="102.2" y="39.1">2</text>
<text x="102.2" y="41.7">3</text>
<text x="109.8" y="36.6">8</text>
<text x="109.8" y="39.1">7</text>
<text x="109.8" y="41.7">6</text>
<text x="132" y="37.8">5</text>
<text x="132" y="40.4">7</text>
<text x="140.9" y="37.8">6</text>
<text x="140.9" y="40.4">8</text>
<text x="163.1" y="36.6">8</text>
<text x="163.1" y="39.1">7</text>
<text x="163.1" y="41.7">6</text>
<text x="170.7" y="36.6">1</text>
<text x="170.7" y="39.1">2</text>
<text x="170.7" y="41.7">3</text>
<text x="243.2" y="37.8">11</text>
<text x="243.2" y="40.4">13</text>
<text x="252.1" y="37.8">12</text>
<text x="252.1" y="40.4">14</text>
<text x="102.2" y="44.2">4</text>
<text x="109.8" y="44.2">5</text>
<text x="131.4" y="45.5">11</text>
<text x="132" y="42.9">9</text>
<text x="140.3" y="42.9">10</text>
<text x="140.3" y="45.5">12</text>
<text x="163.1" y="44.2">5</text>
<text x="170.7" y="44.2">4</text>
<text x="243.2" y="42.9">15</text>
<text x="243.2" y="45.5">17</text>
<text x="252.1" y="42.9">16</text>
<text x="252.1" y="45.5">18</text>
<text x="243.2" y="48">19</text>
<text x="243.2" y="50.5">21</text>
<text x="243.2" y="53.1">23</text>
<text x="252.1" y="48">20</text>
<text x="252.1" y="50.5">22</text>
<text x="252.1" y="53.1">24</text>
<text x="243.2" y="55.6">25</text>
<text x="243.2" y="58.2">27</text>
<text x="252.1" y="55.6">26</text>
<text x="252.1" y="58.2">28</text>
<text x="48.2" y="60.7">1</text>
<text x="48.2" y="63.2">3</text>
<text x="48.2" y="65.8">5</text>
<text x="57.1" y="60.7">2</text>
<text x="57.1" y="63.2">4</text>
<text x="57.1" y="65.8">6</text>
<text x="89.5" y="60.7">1</text>
<text x="89.5" y="63.2">2</text>
<text x="89.5" y="65.8">3</text>
<text x="97.1" y="60.7">8</text>
<text x="97.1" y="63.2">7</text>
<text x="97.1" y="65.8">6</text>
<text x="243.2" y="60.7">29</text>
<text x="243.2" y="63.2">31</text>
<text x="243.2" y="65.8">33</text>
<text x="252.1" y="60.7">30</text>
<text x="252.1" y="63.2">32</text>
<text x="252.1" y="65.8">34</text>
<text x="48.2" y="68.3">7</text>
<text x="48.2" y="70.9">9</text>
<text x="56.5" y="70.9">10</text>
<text x="57.1" y="68.3">8</text>
<text x="89.5" y="68.3">4</text>
<text x="97.1" y="68.3">5</text>
<text x="116.8" y="67.1">39</text>
<text x="116.8" y="70.9">40</text>
<text x="158" y="67.1">5</text>
<text x="158" y="70.9">6</text>
<text x="243.2" y="68.3">35</text>
<text x="243.2" y="70.9">37</text>
<text x="252.1" y="68.3">36</text>
<text x="252.1" y="70.9">38</text>
<text x="116.8" y="74.7">41</text>
<text x="158" y="74.7">7</text>
<text x="243.2" y="73.4">39</text>
<text x="252.1" y="73.4">40</text>
<text x="116.8" y="78.5">42</text>
<text x="116.8" y="82.3">43</text>
<text x="157.4" y="82.3">12</text>
<text x="158" y="78.5">8</text>
<text x="116.8" y="86.1">44</text>
<text x="117.4" y="89.9">1</text>
<text x="157.4" y="86.1">13</text>
<text x="157.4" y="89.9">14</text>
<text x="117.4" y="93.7">2</text>
<text x="157.4" y="93.7">18</text>
<text x="117.4" y="97.5">3</text>
<text x="157.4" y="97.5">16</text>
<text x="116.8" y="103.9">29</text>
<text x="116.8" y="107.7">30</text>
<text x="157.4" y="103.9">19</text>
<text x="157.4" y="107.7">20</text>
<text x="116.8" y="111.5">31</text>
<text x="157.4" y="111.5">21</text>
<text x="116.8" y="115.3">32</text>
<text x="116.8" y="119.1">33</text>
<text x="157.4" y="115.3">22</text>
<text x="157.4" y="119.1">23</text>
<text x="116.8" y="122.9">34</text>
<text x="157.4" y="122.9">27</text>
<text x="116.8" y="126.7">36</text>
<text x="116.8" y="130.6">37</text>
<text x="157.4" y="126.7">28</text>
<text x="116.8" y="134.4">38</text>
<text x="116.8" y="139.4">26</text>
<text x="116.8" y="143.3">15</text>
<text x="116.8" y="147.1">35</text>
<text x="157.4" y="147.1">11</text>
<text x="240" y="147.1">1</text>
<text x="240" y="149.6">2</text>
<text x="116.8" y="154.7">17</text>
<text x="117.4" y="150.9">4</text>
<text x="157.4" y="154.7">10</text>
<text x="158" y="150.9">9</text>
<text x="116.8" y="158.5">25</text>
<text x="157.4" y="158.5">24</text>
</g>
<text font-size="1.8" fill="#000084" x="125.1" y="49.3">{RGB}</text>
</svg>
